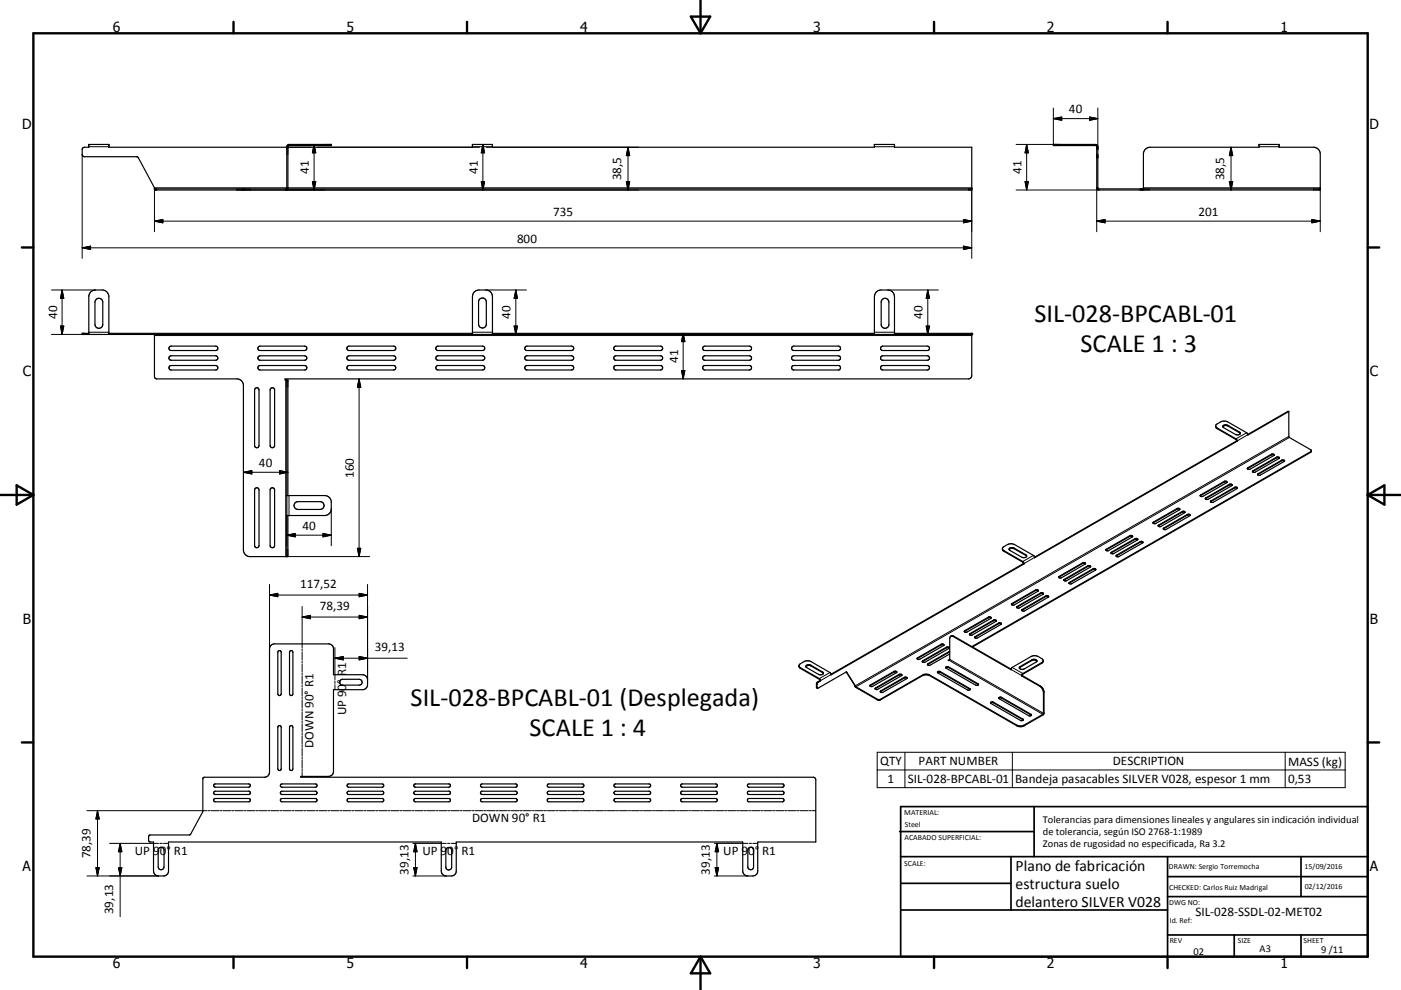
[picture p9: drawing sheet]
<svg xmlns="http://www.w3.org/2000/svg" width="420mm" height="297mm" viewBox="0 0 420 297" stroke-linecap="round" stroke-linejoin="round" font-family="sans-serif">
<g fill="none" stroke="#000" stroke-width=".36">
<path d="M24.8 44.4l1.8-.2v-.9h6v.9h109v-.9h6v.9h114.6v-.9h6v.9h23.1v12.8h-245v-.7l-5-9.2-16.2-.1-.5-.7v-1.5zM46.3 56.7l39.5-.1 .2-.3v-12.3l.2-.5 .4-.2h12.7v.4l-12.9 .1-.2 12.9M73 56.7v.3M86.2 56.7h205.1M86.2 56.7l-.4 .3M328.8 56.3l.5 .7h66.5v-10.8a2.02 2.02 0 0 0-2-2h-10.3v-.9h-6v.9h-32.7a2.03 2.03 0 0 0-2 2v10.5M328.8 47h.3M328.8 44.2h.3M328.8 56.3l-.1-12.5-12.9-.1v-.4h12.7l.4 .2 .2 .5v12.3M328.8 56.3h.3M329.1 56.3l.4 .4h66.3M342.5 56.7v.3"/>
<path d="M28.9 89.7a1.17 1.17 0 0 1 1.3-.1 1.17 1.17 0 0 1 .6 1.1v6.6a1.17 1.17 0 0 1-1.2 1.2 1.17 1.17 0 0 1-1.1-1.2v-6.6zM143.8 89.7a1.17 1.17 0 0 1 1.3-.2 1.17 1.17 0 0 1 .7 1.1v6.6a1.17 1.17 0 0 1-1.2 1.2 1.17 1.17 0 0 1-1.1-1.2v-6.8zM264.6 89.7a1.17 1.17 0 0 1 1.2-.1 1.17 1.17 0 0 1 .7 1.1v6.6a1.15 1.15 0 0 1-1.2 1.2 1.15 1.15 0 0 1-1.1-1.2v-6.6zM26.6 100h-2v.3h266.7M26.6 100.3v-11.3a2.02 2.02 0 0 1 2-2h2a2.01 2.01 0 0 1 2 2v11.3M32.6 100h109M46.3 100.3v12.7l.4 .6 24.3 .1a1.97 1.97 0 0 1 2 1.9v49.4a2.03 2.03 0 0 0 2 2h11.3v-12.3M50.8 109.9l.5-.2h13.3a.67 .67 0 0 1 .7 .6 .67 .67 0 0 1-.7 .7h-13.3a.68 .68 0 0 1-.6-.4 .68 .68 0 0 1 .1-.7zM50.8 104.1l.5-.3h13.3a.66 .66 0 0 1 .7 .7 .66 .66 0 0 1-.7 .7h-13.3a.65 .65 0 0 1-.6-.4 .65 .65 0 0 1 .1-.7zM50.8 107l.5-.3h13.3a.67 .67 0 0 1 .7 .7 .67 .67 0 0 1-.7 .7h-13.3a.67 .67 0 0 1-.6-.4 .67 .67 0 0 1 .1-.7zM76.6 116.5a.66 .66 0 0 1 .7-.1 .66 .66 0 0 1 .4 .6v16.7a.66 .66 0 0 1-.7 .6 .66 .66 0 0 1-.7-.6v-16.7zM77.5 109.9l.5-.2h13.3a.67 .67 0 0 1 .7 .6 .67 .67 0 0 1-.7 .7h-13.3a.68 .68 0 0 1-.6-.4 .68 .68 0 0 1 .1-.7z"/>
<path d="M77.5 104.1l.5-.3h13.3a.66 .66 0 0 1 .7 .7 .66 .66 0 0 1-.7 .7h-13.3a.66 .66 0 0 1-.6-.4 .66 .66 0 0 1 .1-.7zM77.5 107l.5-.3h13.3a.67 .67 0 0 1 .7 .7 .67 .67 0 0 1-.7 .7h-13.3a.67 .67 0 0 1-.6-.4 .67 .67 0 0 1 .1-.7zM81.2 116.5a.68 .68 0 0 1 .7-.1 .68 .68 0 0 1 .4 .6v16.7a.67 .67 0 0 1-.6 .6 .67 .67 0 0 1-.7-.6v-16.7zM86 114v53M104.2 109.9l.5-.2h13.3a.67 .67 0 0 1 .7 .6 .67 .67 0 0 1-.7 .7h-13.3a.68 .68 0 0 1-.7-.4 .68 .68 0 0 1 .2-.7zM104.2 104.1l.5-.3h13.3a.66 .66 0 0 1 .7 .7 .66 .66 0 0 1-.7 .7h-13.3a.65 .65 0 0 1-.7-.4 .65 .65 0 0 1 .2-.7zM104.2 107l.5-.3h13.3a.67 .67 0 0 1 .7 .7 .67 .67 0 0 1-.7 .7h-13.3a.67 .67 0 0 1-.7-.4 .67 .67 0 0 1 .2-.7zM130.8 109.9l.5-.2h13.4a.67 .67 0 0 1 .6 .6 .67 .67 0 0 1-.6 .7h-13.4a.68 .68 0 0 1-.6-.4 .68 .68 0 0 1 .1-.7zM130.8 104.1l.5-.3h13.4a.66 .66 0 0 1 .6 .7 .66 .66 0 0 1-.6 .7h-13.4a.66 .66 0 0 1-.6-.4 .66 .66 0 0 1 .1-.7zM130.8 107l.5-.3h13.4a.67 .67 0 0 1 .6 .7 .67 .67 0 0 1-.6 .7h-13.4a.67 .67 0 0 1-.6-.4 .67 .67 0 0 1 .1-.7zM141.6 100.3v-11.3a1.98 1.98 0 0 1 2-2h2a1.97 1.97 0 0 1 2 2v11.3M147.6 100h114.6"/>
<path d="M157.5 109.9l.5-.2h13.3a.67 .67 0 0 1 .7 .6 .67 .67 0 0 1-.7 .7h-13.3a.68 .68 0 0 1-.6-.4 .68 .68 0 0 1 .1-.7zM157.5 104.1l.5-.3h13.3a.66 .66 0 0 1 .7 .7 .66 .66 0 0 1-.7 .7h-13.3a.65 .65 0 0 1-.6-.4 .65 .65 0 0 1 .1-.7zM157.5 107l.5-.3h13.3a.67 .67 0 0 1 .7 .7 .67 .67 0 0 1-.7 .7h-13.3a.67 .67 0 0 1-.6-.4 .67 .67 0 0 1 .1-.7zM184.2 109.9l.5-.2h13.3a.67 .67 0 0 1 .7 .6 .67 .67 0 0 1-.7 .7h-13.3a.68 .68 0 0 1-.6-.4 .68 .68 0 0 1 .1-.7zM184.2 107l.5-.3h13.3a.67 .67 0 0 1 .7 .7 .67 .67 0 0 1-.7 .7h-13.3a.67 .67 0 0 1-.6-.4 .67 .67 0 0 1 .1-.7zM184.3 103.9l13.7-.1a.66 .66 0 0 1 .7 .7 .66 .66 0 0 1-.7 .7h-13.3a.67 .67 0 0 1-.7-.5 .67 .67 0 0 1 .3-.8zM210.8 107l.5-.3h13.4a.67 .67 0 0 1 .6 .7 .67 .67 0 0 1-.6 .7h-13.4a.67 .67 0 0 1-.6-.4 .67 .67 0 0 1 .1-.7zM210.8 109.9l.5-.2h13.4a.67 .67 0 0 1 .6 .6 .67 .67 0 0 1-.6 .7h-13.4a.68 .68 0 0 1-.6-.4 .68 .68 0 0 1 .1-.7zM210.8 104.1l.5-.3h13.4a.66 .66 0 0 1 .6 .7 .66 .66 0 0 1-.6 .7h-13.4a.65 .65 0 0 1-.6-.4 .65 .65 0 0 1 .1-.7zM237.5 109.9l.5-.2h13.3a.67 .67 0 0 1 .7 .6 .67 .67 0 0 1-.7 .7h-13.3a.68 .68 0 0 1-.6-.4 .68 .68 0 0 1 .1-.7zM237.5 104.1l.5-.3h13.3a.66 .66 0 0 1 .7 .7 .66 .66 0 0 1-.7 .7h-13.3a.66 .66 0 0 1-.6-.4 .66 .66 0 0 1 .1-.7zM237.5 107l.5-.3h13.4a.67 .67 0 0 1 .6 .7 .67 .67 0 0 1-.7 .7h-13.3a.67 .67 0 0 1-.6-.4 .67 .67 0 0 1 .1-.7z"/>
<path d="M262.2 100.3v-11.3a2.02 2.02 0 0 1 2-2h2a1.97 1.97 0 0 1 2 2v11.3M264.2 109.9l.5-.2h13.3a.67 .67 0 0 1 .7 .6 .67 .67 0 0 1-.7 .7h-13.3a.68 .68 0 0 1-.6-.4 .68 .68 0 0 1 .1-.7zM264.2 104.1l.5-.3h13.3a.66 .66 0 0 1 .7 .7 .66 .66 0 0 1-.7 .7h-13.3a.66 .66 0 0 1-.6-.4 .66 .66 0 0 1 .1-.7zM264.2 107l.5-.3h13.3a.67 .67 0 0 1 .7 .7 .67 .67 0 0 1-.7 .7h-13.3a.67 .67 0 0 1-.6-.4 .67 .67 0 0 1 .1-.7zM268.2 100h23.1l-.1 13.1-.4 .5-.5 .1h-204.8v.3h.8v34.7M364.4 127.8l.3 .7 5.8 3.4 .2 .4M364.4 127.8l.3 .5 5.8 3.4 .4 .7M364.4 127.8l.3-.5 1.3-.7a2.32 2.32 0 0 1 2.1 0l5.6 3.2 .4 .5M366.6 128l.5-.3h.8l4 2.4M366.7 127.7l.5-.2h.7l3.7 2.1a.46 .46 0 0 1 .2 .6 .46 .46 0 0 1-.6 .3l-.8-.2-3.6-2-.2-.4zM370.7 132.3l-60.5 34.9M370.7 132.3l.2 .1"/>
<path d="M370.9 132.4l-60.7 34.9v-.2M382 136.6l-.8-.1-7.2 4.1M383.5 137.5l-.8-.1-7.2 4.1M383.5 137.5a.48 .48 0 0 0-.3-.4 .48 .48 0 0 0-.5 .1l-7 4-.2 .3M383.5 137.5l-7.3 4.2-.7-.2M385.1 138.4l-.8-.1-7.2 4.1M385.1 138.4a.48 .48 0 0 0-.3-.4 .48 .48 0 0 0-.5 .1l-7.1 4-.1 .3M385.1 138.4l-7.3 4.2-.7-.2M386.4 123.5v7.5l6.8 4.2M386.4 123.5l-.2-.1-12.1 7M386.4 123.5l-12.3 7v-.2M393.2 135.2l-.3 .5-101.3 58.4"/>
<path d="M393.2 135.2l-101.8 58.8M76.6 146.5a.66 .66 0 0 1 .7-.1 .66 .66 0 0 1 .4 .6v16.7a.66 .66 0 0 1-.7 .6 .66 .66 0 0 1-.7-.6v-16.7zM81.2 146.5a.68 .68 0 0 1 .7-.1 .68 .68 0 0 1 .4 .6v16.7a.67 .67 0 0 1-.6 .6 .67 .67 0 0 1-.7-.6v-16.7zM86 148.7h11.3a1.97 1.97 0 0 1 2 2v2a1.97 1.97 0 0 1-2 2h-11.3M88.4 150.9l.9-.4h6.7a1.17 1.17 0 0 1 1.2 1.2 1.17 1.17 0 0 1-1.2 1.1h-6.7a1.18 1.18 0 0 1-1-.6 1.18 1.18 0 0 1 .1-1.3zM345.7 156.7l7.2-4.1a.41 .41 0 0 1 .5-.1 .41 .41 0 0 1 .2 .5l-7.1 4.1a.49 .49 0 0 1-.5 0 .49 .49 0 0 1-.3-.4zM347.2 157.6l7.2-4.2a.4 .4 0 0 1 .6-.1 .4 .4 0 0 1 .1 .6l-7 4a.49 .49 0 0 1-.5 .1 .49 .49 0 0 1-.4-.4zM347.3 157.8h-.1M347.4 157.7l-.1 .1M348.8 158.5l7.2-4.2a.41 .41 0 0 1 .5-.1 .41 .41 0 0 1 .2 .5l-7.1 4.1a.49 .49 0 0 1-.5 .1 .49 .49 0 0 1-.3-.4zM353.7 152.9l-.8-.1-7.2 4.2M355.3 153.8l-.9-.2-7 4.1"/>
<path d="M356.8 154.6l-.8-.1-7.2 4.2M359.9 148.7v.1M367.8 144.7a.46 .46 0 0 0-.3-.4 .46 .46 0 0 0-.5 .1l-7.1 4.1-.1 .3M367.8 144.7l-7.1 4.2-.9-.1M367.9 144.7l-.9-.1-7.1 4.1M369.4 145.6a.45 .45 0 0 0-.3-.4 .45 .45 0 0 0-.5 .1l-7.1 4.1-.1 .3M369.4 145.6l-7.2 4.2-.8-.1M369.4 145.6l-.7-.2-7.3 4.3M370.9 146.5a.46 .46 0 0 0-.3-.4 .46 .46 0 0 0-.5 .1l-7 4.1-.2 .3M370.9 146.5l-7.1 4.2-.9-.1M371 146.5l-.9-.1-7.2 4.2M374 140.4l7.2-4.1a.41 .41 0 0 1 .5-.1 .41 .41 0 0 1 .2 .5l-7.1 4a.46 .46 0 0 1-.5 .2 .46 .46 0 0 1-.3-.5z"/>
<path d="M300.5 164.6l.3 .7 5.8 3.4 .2 .4M300.5 164.6l.3 .5 5.8 3.4 .4 .7M300.5 164.6l.3-.5 1.2-.7a2.38 2.38 0 0 1 2.2 0l5.6 3.2 .4 .5M302.5 164.9a1.15 1.15 0 0 1 1.5-.3l3.8 2.3M302.7 164.5l1.2-.2 3.7 2.2a.54 .54 0 0 1 .1 .7 .54 .54 0 0 1-.8 .1l-4.1-2.1-.3-.4zM306.8 169.1l-57.6 33.2M306.8 169.1l.2 .1M307 169.2l-57.8 33.3-.3-.7-6.2-3.5-1.4 .1-1.5 .8-.2 .7M311.3 177.3l-.9-.1-7.1 4.2M312.8 178.2l-.8-.1-7.1 4.1M314.4 179.1l-.9-.1-7.1 4.2M317.5 173.2h-.1"/>
<path d="M325.4 169.1l-.8-.1-7.1 4.2M325.4 169.2a.48 .48 0 0 0-.3-.5 .48 .48 0 0 0-.5 .1l-7.1 4.1-.1 .3M325.4 169.2l-7.2 4.1-.8-.1M327 170.1l-.7-.2-7.4 4.2M327 170.1l-7.2 4.1-.9-.1M327 170.1a.48 .48 0 0 0-.3-.5 .48 .48 0 0 0-.6 .1l-7 4.1-.2 .3M328.5 170.9l-.7-.1-7.3 4.2M328.5 170.9l-7.2 4.2-.8-.1M328.5 170.9a.46 .46 0 0 0-.3-.4 .46 .46 0 0 0-.5 .1l-7.1 4.1-.1 .3M331.6 164.9l7.1-4.2a.41 .41 0 0 1 .6-.1 .41 .41 0 0 1 .1 .5l-7 4.1a.46 .46 0 0 1-.5 .1 .46 .46 0 0 1-.3-.4zM334.7 166.6l7.1-4.1a.41 .41 0 0 1 .6-.1 .41 .41 0 0 1 .2 .5l-7.1 4.1a.47 .47 0 0 1-.6 .1 .47 .47 0 0 1-.2-.5zM339.6 161l-.9-.1-7.1 4.2"/>
<path d="M341.1 161.9l-.8-.1-7.2 4.2M341.1 161.9l-7.2 4.2-.8-.2M341.1 161.9a.48 .48 0 0 0-.3-.4 .48 .48 0 0 0-.5 .1l-7.1 4.1-.1 .2M342.7 162.8l-.9-.1-7.1 4.2M81.2 193.6l1.1-.4h16.2a1.47 1.47 0 0 1 1.5 1.5v7.7h8.7a1.56 1.56 0 0 1 1.5 1.5v1.5a1.51 1.51 0 0 1-1.5 1.5h-8.7v24.5a1.47 1.47 0 0 1-1.5 1.5h-8.3v.3l154 .1 .4 .6-.1 18.7h-17.3v8.7a1.47 1.47 0 0 1-1.5 1.5h-1.5a1.52 1.52 0 0 1-1.5-1.5v-8.7h-85.9v8.7a1.47 1.47 0 0 1-1.5 1.5h-1.5a1.47 1.47 0 0 1-1.5-1.5v-8.7h-81.8v8.7a1.48 1.48 0 0 1-1.5 1.5h-1.5a1.48 1.48 0 0 1-1.5-1.5v-8.7l-1.3-.2-.1-1.6 .4-.3h11.7l.4-.2 3.7-6.8 .1-10.1 .4-.2h18a1.48 1.48 0 0 0 1.5-1.5v-37zM83.5 195.2h.6l.2 .5v12.5a.51 .51 0 0 1-.5 .5 .51 .51 0 0 1-.5-.5v-12.5zM87.1 195.2h.5l.2 .5v12.5a.51 .51 0 0 1-.5 .5 .51 .51 0 0 1-.5-.5v-12.5zM239.5 199.9l.5 .6 5.7 3.3 .1 .4M239.6 199.9l.4 .4 5.6 3.3 .4 .7M275 197.4l7.2-4.1a.41 .41 0 0 1 .5-.1 .41 .41 0 0 1 .2 .5l-7.1 4.1a.48 .48 0 0 1-.5 .1 .48 .48 0 0 1-.3-.5zM275 197.6v.1M278.1 199.4h.1"/>
<path d="M278.2 199.3l-.1 .1M283 193.6l-.8-.1-7.2 4.1M284.5 194.5l-7.2 4.2h-.4l-.4-.2M284.5 194.5a.46 .46 0 0 0-.3-.4 .46 .46 0 0 0-.5 .1l-7.1 4.1-.1 .2M284.5 194.5l-.8-.1-7.2 4.2M284.6 198.1h.1M284.7 197.8l-.4 .3h.3M284.7 196.2l-5.8 3.3-.5 .1-.3-.2M284.7 195.6l-6.5 3.7M284.7 195.4l-6.5 3.7-.1 .3M284.7 197.8l-.1 .3M285 190.9l-.3 .7v6.2"/>
<path d="M285 190.9l.5-.2 .5 .2 17.1 9.8M285.2 190.8l.6 .2 17.3 9.9v-.2M285.2 190.8l-.2 .1M289.1 189.3l7.2-4.1a.4 .4 0 0 1 .6-.2 .4 .4 0 0 1 .1 .6l-7.1 4a.48 .48 0 0 1-.5 .1 .48 .48 0 0 1-.3-.4zM292.2 191.1l7.2-4.2a.41 .41 0 0 1 .5-.1 .41 .41 0 0 1 .2 .5l-7.1 4.1a.48 .48 0 0 1-.5 .1 .48 .48 0 0 1-.3-.4zM292.3 191.2l-.1 .1M297.1 185.5l-.8-.1-7.2 4.1M298.7 186.4a.46 .46 0 0 0-.3-.5 .46 .46 0 0 0-.6 .1l-7 4.1-.1 .3M298.7 186.4l-7.2 4.1-.5 .1-.3-.2M298.7 186.3l-.9-.1-7.1 4.2M300.2 187.2l-.8-.1-7.1 4.1M303.4 181.1l7-4.1a.41 .41 0 0 1 .6-.1 .41 .41 0 0 1 .2 .5l-7.1 4.1a.41 .41 0 0 1-.6 .1 .41 .41 0 0 1-.1-.5z"/>
<path d="M304.8 182l7.2-4.1a.42 .42 0 0 1 .5-.1 .42 .42 0 0 1 .2 .5l-7.1 4.1a.46 .46 0 0 1-.5 .1 .46 .46 0 0 1-.3-.5zM304.9 182.2l-.1 .1M306.4 182.9l7.1-4.1a.41 .41 0 0 1 .6-.1 .41 .41 0 0 1 .2 .5l-7.1 4.1a.47 .47 0 0 1-.5 .1 .47 .47 0 0 1-.3-.5zM310.9 198.4a1.15 1.15 0 0 0-1.5-.3l-3.8 2.3M312.8 198.2l-.3 .5-6 3.4-.2 .7M312.8 198.2l-.1 .4-.4 .4-5.6 3.3-.2 .4M312.8 198.2l-.3-.5-1.2-.7a2.37 2.37 0 0 0-2.2 0l-5.6 3.2-.4 .5M83.4 217.9l.7-.2 .2 .5v12.5a.51 .51 0 0 1-.5 .5 .51 .51 0 0 1-.5-.5zM86.9 217.9l.7-.2 .2 .5v12.5a.51 .51 0 0 1-.5 .5 .51 .51 0 0 1-.5-.5zM102.1 204l.6-.2h5a.88 .88 0 0 1 .9 .9 .88 .88 0 0 1-.9 .8h-5a.88 .88 0 0 1-.8-.5 .88 .88 0 0 1 .2-1zM241.6 200.1l3.8 2.2a1.22 1.22 0 0 0 1.5-.2M241.6 200.1v-.3l.4-.3h.9l3.7 2.1 .3 .5"/>
<path d="M241.6 200a1.07 1.07 0 0 1 1.5-.2l3.8 2.3M245.8 204.2l-.8 .5-.2 .4v1.1l.3 .3M245.8 204.2l.2 .1M246 204.3l-1 .7 .1 1.5M253.7 201.6l2.6 4M256.3 205.6l.1 .2M256.4 205.8l-2.7-4.2-8.6 4.9M260.9 205.6l7.1-4.2a.41 .41 0 0 1 .6-.1 .41 .41 0 0 1 .1 .5l-7.1 4.1a.45 .45 0 0 1-.5 .1 .45 .45 0 0 1-.2-.4zM262.5 206.4l7.1-4.1a.42 .42 0 0 1 .5-.1 .42 .42 0 0 1 .2 .5l-7.1 4.1a.4 .4 0 0 1-.5 .1 .4 .4 0 0 1-.2-.5zM264 207.3l7.1-4.1a.42 .42 0 0 1 .6-.1 .42 .42 0 0 1 .1 .5l-7.1 4.1a.41 .41 0 0 1-.5 .1 .41 .41 0 0 1-.2-.5zM268.8 201.7l-.8-.1-7.2 4.2M270.4 202.6l-.8-.1-7.2 4.2"/>
<path d="M271.9 203.5l-.8-.1-7.2 4.2M281.1 201.8l.8-.1 9 5.2M281.1 201.8l8.9 5.2h.7l.2-.2M281.1 201.8a.46 .46 0 0 1 .3-.4 .46 .46 0 0 1 .5 .1l8.8 5.1 .2 .2M283.5 200.4l.9-.1 8.9 5.1M283.6 200.1h.8l8.9 5.1a.47 .47 0 0 1-.3 .5 .47 .47 0 0 1-.5-.2l-8.8-5zM297 211l.8-.1 9 5.1M297.1 210.7h.7l9 5.1a.48 .48 0 0 1-.3 .4 .48 .48 0 0 1-.6-.1l-8.8-5zM299.5 209.5l.7-.1 9.1 5.2M299.5 209.5l8.9 5.2 .9-.1M299.5 209.5a.47 .47 0 0 1 .3-.4 .47 .47 0 0 1 .5 .1l8.8 5.1 .2 .3M305.7 200.1l3.7-2.2a.9 .9 0 0 1 1.4 .5l-3.7 2.3a.92 .92 0 0 1-1.5-.5z"/>
<path d="M306.3 202.8l5.5 3.1a2.35 2.35 0 0 1 1 1.9v6.4l-5.8 3.4a2.37 2.37 0 0 1-2.1 0l-26.2-15.1a2.32 2.32 0 0 0-2.1 0l-13 7.4-7-3.8-.2-.3M306.5 202.7l5.4 3.1a2.26 2.26 0 0 1 1.1 1.9l-.1 6.6-5.9 3.5-1.4 .2-.7-.2-26.2-15.1a2.32 2.32 0 0 0-2.1 0l-13 7.4-7-3.8-.3-.7M306.5 202.7l-.2 .1M64.1 235.4l.4-.2h10.1a.49 .49 0 0 1 .4 .5 .49 .49 0 0 1-.4 .5h-10.1l-.4-.3zM64.2 237.5l10.4-.1a.49 .49 0 0 1 .4 .5 .49 .49 0 0 1-.4 .5h-10.1l-.4-.3zM64.2 239.7l10.4-.1a.5 .5 0 0 1 .4 .5 .5 .5 0 0 1-.4 .4h-10.1l-.4-.2zM84.2 235.3l10.3-.1a.5 .5 0 0 1 .6 .5 .5 .5 0 0 1-.6 .5h-9.9l-.5-.4zM84.2 239.7l10.3-.1a.5 .5 0 0 1 .6 .5 .5 .5 0 0 1-.6 .4h-9.9l-.5-.4zM84.2 237.5l10.3-.1a.5 .5 0 0 1 .6 .5 .5 .5 0 0 1-.6 .5h-9.9l-.5-.4zM104.2 235.3l10.4-.1a.49 .49 0 0 1 .5 .5 .49 .49 0 0 1-.5 .5h-10l-.5-.3zM104.2 237.5l10.4-.1a.49 .49 0 0 1 .5 .5 .49 .49 0 0 1-.5 .5h-10l-.5-.3zM104.2 239.7l10.4-.1a.5 .5 0 0 1 .5 .5 .5 .5 0 0 1-.5 .4h-10l-.5-.2z"/>
<path d="M124.2 235.3l10.4-.1a.49 .49 0 0 1 .4 .5 .49 .49 0 0 1-.4 .5h-10.1l-.4-.4zM124.2 239.7l10.4-.1a.5 .5 0 0 1 .4 .5 .5 .5 0 0 1-.4 .4h-10.1l-.4-.4zM124.2 237.5l10.4-.1a.49 .49 0 0 1 .4 .5 .49 .49 0 0 1-.4 .5h-10.1l-.4-.4zM144.2 235.3l10.3-.1a.5 .5 0 0 1 .6 .5 .5 .5 0 0 1-.6 .5h-9.9l-.5-.4zM144.2 237.5l10.3-.1a.5 .5 0 0 1 .6 .5 .5 .5 0 0 1-.6 .5h-9.9l-.5-.4zM144.2 239.7l10.3-.1a.5 .5 0 0 1 .6 .5 .5 .5 0 0 1-.6 .4h-9.9l-.5-.4zM164.1 235.4l.5-.2h10a.49 .49 0 0 1 .5 .5 .49 .49 0 0 1-.5 .5h-10l-.5-.3zM164.3 239.7l10.3-.1a.5 .5 0 0 1 .5 .5 .5 .5 0 0 1-.5 .4h-10l-.5-.4zM164.3 237.5l10.3-.1a.49 .49 0 0 1 .5 .5 .49 .49 0 0 1-.5 .5h-10l-.5-.4zM184.2 235.3l10.4-.1a.5 .5 0 0 1 .5 .5 .5 .5 0 0 1-.5 .5h-10l-.5-.4zM184.2 237.5l10.4-.1a.5 .5 0 0 1 .5 .5 .5 .5 0 0 1-.5 .5h-10l-.5-.4zM184.2 239.7l10.4-.1a.5 .5 0 0 1 .5 .5 .5 .5 0 0 1-.5 .4h-10l-.5-.4z"/>
<path d="M204.2 235.3l10.4-.1a.49 .49 0 0 1 .5 .5 .49 .49 0 0 1-.5 .5h-10l-.5-.3zM204.2 239.7l10.4-.1a.5 .5 0 0 1 .5 .5 .5 .5 0 0 1-.5 .4h-10l-.5-.2zM204.2 237.5l10.4-.1a.49 .49 0 0 1 .5 .5 .49 .49 0 0 1-.5 .5h-10l-.5-.3zM224.2 237.5l10.4-.1a.49 .49 0 0 1 .5 .5 .49 .49 0 0 1-.5 .5h-10l-.5-.3zM224.3 235.3l10.3-.1a.49 .49 0 0 1 .5 .5 .49 .49 0 0 1-.5 .5h-10l-.5-.3zM224.3 239.7l10.3-.1a.5 .5 0 0 1 .5 .5 .5 .5 0 0 1-.5 .4h-10l-.5-.2zM47.7 254.4a.88 .88 0 0 1 .9-.2 .88 .88 0 0 1 .6 .9v5a.88 .88 0 0 1-.9 .8 .88 .88 0 0 1-.9-.8v-5zM133.9 254.5a.88 .88 0 0 1 1-.2 .88 .88 0 0 1 .5 .8v5a.88 .88 0 0 1-.8 .9 .88 .88 0 0 1-.9-.7v-5.2zM224.5 254.4a.86 .86 0 0 1 .9-.2 .86 .86 0 0 1 .5 .9v5a.86 .86 0 0 1-.8 .8 .86 .86 0 0 1-.9-.8v-5z"/>
</g>
<g fill="none" stroke="#000" stroke-width=".3">
<path d="M315.8 35.6h13.3M315.8 35.6l2.5-.5v1zM315.8 32.4v10.9M326.6 35.1l2.5 .5-2.5 .5zM329.1 32.4v12.4h-.3M24.6 46.3v31.2M26.6 44h6M47 56.7v.3M71 56.7v.3h120.5M75 56.7v.3M85.7 56.7v.3M86 46.2h.3"/>
<path d="M86 44.2h7.2M93.7 54.5h1l-.5 2.5zM94.2 43.3l.5 2.6h-1zM94.2 43.3v13.7M95.2 44.2h48.6M97.3 43.3v.4M141.6 44h6M144.3 54.5h1l-.5 2.5zM144.8 43.3l.5 2.6h-1zM144.8 43.3v13.7M145.8 44.2h45.7M187.8 54.5h1l-.5 2.5z"/>
<path d="M188.3 44.2l.5 2.5h-1zM188.3 44.2v12.8M262.2 44h6M290.3 56.7v.3M304.6 43.3h13.2v.4M304.6 57h24.9M307.3 54.5h1l-.5 2.5zM307.8 43.3v13.7M307.8 43.3l.5 2.6h-1zM328.8 46.3h.3M328.8 47.4h.3M328.8 56.3v13.2"/>
<path d="M341.8 56.7v.3M342.8 56.3h53v13.2M344.5 56.7v.3M368.6 54.5h1l-.5 2.5zM369.1 44.2v12.8M369.1 44.2l.5 2.5h-1zM377.5 44h6M393.8 56.7v.3M24.6 74.3h266.7M24.6 74.3l2.6-.5v1.1zM46.3 69.5v-13.2h245v21.2M46.3 66.3h245"/>
<path d="M46.3 66.3l2.5-.5v1.1zM288.9 73.8l2.4 .5-2.4 .6zM288.9 65.8l2.4 .5-2.4 .6zM328.8 66.3h67M328.8 66.3l2.5-.5v1.1zM393.3 65.8l2.5 .5-2.5 .6zM15.4 87h13.2M18.1 97.8h1l-.5 2.5zM18.6 87v13.3M18.6 87l.5 2.5h-1zM26.6 99.7h6M141.6 99.7h6"/>
<path d="M145.6 87h12.2M154.1 97.8h1l-.5 2.5zM154.6 87l.5 2.5h-1zM154.6 87v13.3M262.2 99.7h6M266.2 87h15.1M277.7 97.8h1l-.5 2.5zM278.2 87v13.3M278.2 87l.5 2.5h-1zM15.4 100.3h11.2M25.3 100v.3M46.3 100.7h245"/>
<path d="M85.7 114v53h25.1M86 116h.3M107.7 113.7v53.3M107.7 113.7l.5 2.5h-1.1zM147.6 100.3h10.2M204.3 111.2h1l-.5 2.5zM204.8 100v13.7M204.8 100l.5 2.5h-1zM268.2 100.3h13.1M364.9 128.4v.2M368.1 127.6v.2M371.6 129.6v.2"/>
<path d="M373.7 129.8l-3.2 1.9M374.1 130.4l-3.2 1.9M381.2 136.3v.2M382.7 137.2v.2M384.3 138.1v.2M386.4 130.9l-130 74.9M386.6 131.2l-130 74.9M392.9 135.5v.2M73 141.7h13.3M73 141.7l2.5-.5v1zM83.8 141.2l2.5 .5-2.5 .5zM86 154.7v9"/>
<path d="M86.6 148.7v6M99.3 152.7v11M345.8 156.6v.3M347.4 157.5v.2M348.9 158.4v.2M352.9 152.6v.2M354.4 153.4v.2M356 154.3v.2M359.9 148.5v.2M361.5 149.4v.2M363.1 150.3v.2M367 144.4v.2"/>
<path d="M368.6 145.3v.2M370.1 146.2v.2M374.1 140.3v.2M375.7 141.2v.2M377.2 142.1v.2M80.8 178.5h29.4M80.8 178.5l2.5-.5v1zM80.8 175.3v19.4M86 165h.3M86 160.6h13.3M86 160.6l2.5-.5v1zM96.8 160.1l2.5 .5-2.5 .5z"/>
<path d="M107.1 164.5h1.1l-.5 2.5zM107.7 178l2.5 .5-2.5 .5zM110.2 175.3v28.6M301 165.2v.2M304 164.4v.2M307.6 166.5v.2M309.8 166.6l-3.2 1.9M310.2 167.2l-3.2 1.9M310.4 177v.2M312 177.9v.2M313.5 178.8v.2M317.5 172.9v.2"/>
<path d="M319.1 173.8v.2M320.6 174.7v.2M324.6 168.8v.2M326.1 169.7v.3M327.7 170.6v.2M331.7 164.8v.2M333.2 165.7v.2M334.8 166.6v.2M338.7 160.7v.2M340.3 161.6v.2M341.8 162.5v.2M90.6 181.9v12.5"/>
<path d="M90.6 194.7v.6M90.6 195.6v2.4M90.6 198.3v.6M90.6 199.2v2.4M90.6 185.1h19.6M90.6 185.1l2.5-.5v1zM100.4 194.3v9.6M100.4 197.5h21.7M100.4 197.5l2.5-.5v1zM107.7 197l2.5 .5-2.5 .5zM107.7 184.6l2.5 .5-2.5 .5zM243.1 199.6v.2"/>
<path d="M275.1 197.4v.2M276.6 198.3v.2M278.2 199.1v.2M282.2 193.3v.2M283.7 194.2v.2M284.6 198.1l28.1 16.2v.2M284.7 197.8l28.1 16.2 .2-.1M286 190.9l-.2 .1M289.2 189.2v.2M290.8 190.1v.2M292.3 191v.2M296.3 185.2v.2"/>
<path d="M297.8 186v.2M299.4 186.9v.2M303.4 181.1v.2M304.9 181.9v.2M305.8 200v.2M306.5 182.8v.3M309.4 197.9v.2M312.3 198.8v.2M90.6 201.9v.6M90.6 202.8v2.4M90.6 205.5v.6M90.6 206.4v2.4"/>
<path d="M90.6 209.1v.6M90.6 210v2.5M90.6 212.8v.5M90.6 213.6v2.5M90.6 216.4v.6M90.6 217.3v2.4M90.6 220v.6M100.4 204.3v.8M100.4 205.4v1.5M240 200.3v.2M244.8 205.2l.2 .1M244.8 206.1l.2 .1"/>
<path d="M245.1 204.6l.2 .1M246.6 201.6v.2M248.8 201.8l-3.2 1.8M249.2 202.4l-3.2 1.8M253.7 201.6l.2 .1M261 205.5v.2M262.5 206.4v.2M263.2 209.8v.2M263.9 209.8v.2M264 207.3v.2M268 201.4v.2M269.6 202.3v.2"/>
<path d="M271.1 203.2v.2M276.6 202.5v.2M278.7 202.5v.2M281.9 201.5v.2M284.4 200.1v.2M290.7 206.6v.2M293.2 205.1v.2M297.8 210.7v.2M300.3 209.2v.2M303.1 200.8l3.2 1.9M303.5 200.2l3.2 1.9M304.9 217.6v.2"/>
<path d="M306.7 215.7v.2M307 217.6v.2M309.1 214.3v.2M311.9 205.8l-.1 .1M313 207.7l-.2 .1M90.6 220.9v2.4M90.6 223.6v.6M90.6 224.5v2.4M90.6 227.2v.6M90.6 228.1v2.4M90.6 230.8v.6M90.6 231.7v1.2"/>
<path d="M263 225.7h140.3v10.6h-140.3zM263 231h140.3M271.3 225.7v10.6M303.5 225.7v10.6M385.3 225.7v10.6M26.1 243.2h35.9M29.2 243.2v19.6M29.2 243.2l.5 2.5h-.9zM32.8 253h14.7M36 253v22M36 253l.5 2.5h-1zM47.9 253h.8"/>
<path d="M49 253h1.5M62.3 243.2h.6M63.2 243.2h2.4M65.9 243.2h.6M66.8 243.2h2.4M69.5 243.2h.6M70.4 243.2h2.4M73.1 243.2h.6M74 243.2h2.4M76.7 243.2h.6M77.6 243.2h2.4M80.3 243.2h.6"/>
<path d="M81.2 243.2h2.4M83.9 243.2h.6M84.8 243.2h2.4M87.5 243.2h.6M88.4 243.2h2.4M91.1 243.2h.6M92 243.2h2.4M94.7 243.2h.6M95.6 243.2h2.4M98.3 243.2h.6M99.2 243.2h2.4M101.9 243.2h.6"/>
<path d="M102.8 243.2h2.4M105.5 243.2h.6M106.4 243.2h2.4M109.2 243.2h.5M110 243.2h2.5M112.7 243.2h.6M113.6 243.2h2.5M116.3 243.2h.7M117.3 243.2h2.3M119.9 243.2h.7M120.9 243.2h2.4M123.6 243.2h.6"/>
<path d="M123.8 253h10M124.5 243.2h2.4M124.5 253l.5 2.5h-1zM124.5 253v9.8M127.2 243.2h.6M128.1 243.2h2.4M130.8 243.2h.6M131.7 243.2h2.4M134.2 253h.7M134.4 243.2h.6M135.3 243.2h2.4M135.3 253h1.5"/>
<path d="M138 243.2h.6M138.9 243.2h2.4M141.6 243.2h.6M142.5 243.2h2.4M145.2 243.2h.6M146.1 243.2h2.4M148.8 243.2h.6M149.7 243.2h2.4M152.4 243.2h.6M153.3 243.2h2.4M156 243.2h.6M156.9 243.2h2.4"/>
<path d="M159.6 243.2h.6M160.5 243.2h2.4M163.2 243.2h.6M164.1 243.2h2.4M166.8 243.2h.6M167.7 243.2h2.4M170.4 243.2h.6M171.3 243.2h2.4M174 243.2h.6M174.9 243.2h2.4M177.6 243.2h.6M178.5 243.2h2.4"/>
<path d="M181.2 243.2h.6M182.1 243.2h2.4M184.8 243.2h.6M185.7 243.2h2.4M188.4 243.2h.6M189.3 243.2h2.4M192 243.2h.6M192.9 243.2h2.4M195.6 243.2h.6M196.5 243.2h2.4M199.2 243.2h.6M200.1 243.2h2.4"/>
<path d="M202.8 243.2h.6M203.7 243.2h2.4M206.4 243.2h.6M207.3 243.2h2.4M210 243.2h.6M210.9 243.2h2.4M213.6 243.2h.6M214.2 253h10M214.5 243.2h2.4M214.9 253l.5 2.5h-1zM214.9 253v9.8M217.2 243.2h.7"/>
<path d="M218.2 243.2h2.3M220.8 243.2h.7M221.7 243.2h2.4M224.5 243.2h.5M224.6 253h.7M225.3 243.2h2.5M225.7 253h1.5M228.1 243.2h.5M228.9 243.2h2.5M231.6 243.2h.7M232.6 243.2h2.3M235.3 243.2h.6"/>
<path d="M236.2 243.2h2.4M238.9 243.2h.6M239.8 243.2h2.4M242.5 243.2h.6M243.4 243.2h1.2M26.1 262.8h21.4M28.8 260.3h.9l-.5 2.5zM35.5 260.3h1l-.5 2.5zM123.8 262.8h10M124 260.3h1l-.5 2.5zM214.2 262.8h10M214.4 260.3h1l-.5 2.5z"/>
</g>
<g fill="#000">
<circle cx="291.3" cy="100" r=".18"/>
<circle cx="291.3" cy="100.3" r=".18"/>
</g>
<g fill="none" stroke="#000" stroke-width=".71">
<path d="M10 10h400v277h-400zM70 6.6v3.4M140 6.6v3.4M207.1 5h5.8l-2.9 5zM210 0v10M280 6.6v3.4M350 6.6v3.4M6.6 74.2h3.4M410 74.2h3.5M0 148.5h10M5 145.6l5 2.9-5 2.9zM410 148.5h10.1"/>
<path d="M410 148.5l5.1-2.9v5.8zM6.6 222.7h3.4M410 222.7h3.5M70 287v3.4M140 287v3.4M210 287v10M210 287l2.9 5h-5.8zM280 287v3.4M350 287v3.4"/>
</g>
<g fill="none" stroke="#000" stroke-width=".51">
<path d="M269.7 249.5h40.3M270 242h140v45h-140zM270 257h140M303.1 257v16M310 242v15M350 257v30M390.1 257v12M270 265h33.1M270 273h80M350 269h60M350 263h60M350 280.5h60"/>
<path d="M370 280.5v6.5M390.1 280.5v6.5"/>
</g>
<g fill="#000" stroke="#000" stroke-width=".3">
<path d="M315.8 35.6l2.5-.5v1zM326.6 35.1l2.5 .5-2.5 .5zM93.7 54.5h1l-.5 2.5zM94.2 43.3l.5 2.6h-1zM144.3 54.5h1l-.5 2.5zM144.8 43.3l.5 2.6h-1zM187.8 54.5h1l-.5 2.5zM188.3 44.2l.5 2.5h-1zM307.3 54.5h1l-.5 2.5zM307.8 43.3l.5 2.6h-1zM368.6 54.5h1l-.5 2.5zM369.1 44.2l.5 2.5h-1z"/>
<path d="M24.6 74.3l2.6-.5v1.1zM46.3 66.3l2.5-.5v1.1zM288.9 73.8l2.4 .5-2.4 .6zM288.9 65.8l2.4 .5-2.4 .6zM328.8 66.3l2.5-.5v1.1zM393.3 65.8l2.5 .5-2.5 .6zM18.1 97.8h1l-.5 2.5zM18.6 87l.5 2.5h-1zM154.1 97.8h1l-.5 2.5zM154.6 87l.5 2.5h-1zM277.7 97.8h1l-.5 2.5zM278.2 87l.5 2.5h-1z"/>
<path d="M107.7 113.7l.5 2.5h-1.1zM204.3 111.2h1l-.5 2.5zM204.8 100l.5 2.5h-1zM73 141.7l2.5-.5v1zM83.8 141.2l2.5 .5-2.5 .5zM80.8 178.5l2.5-.5v1zM86 160.6l2.5-.5v1zM96.8 160.1l2.5 .5-2.5 .5zM107.1 164.5h1.1l-.5 2.5zM107.7 178l2.5 .5-2.5 .5zM90.6 185.1l2.5-.5v1zM100.4 197.5l2.5-.5v1z"/>
<path d="M107.7 197l2.5 .5-2.5 .5zM107.7 184.6l2.5 .5-2.5 .5zM29.2 243.2l.5 2.5h-.9zM36 253l.5 2.5h-1zM124.5 253l.5 2.5h-1zM214.9 253l.5 2.5h-1zM28.8 260.3h.9l-.5 2.5zM35.5 260.3h1l-.5 2.5zM124 260.3h1l-.5 2.5zM214.4 260.3h1l-.5 2.5z"/>
</g>
<g font-size="7.9">
<text x="310.1" y="96.7">SIL-028-BPCABL-01</text>
<text x="323.9" y="105.7">SCALE 1 : 3</text>
<text x="123.1" y="211.8">SIL-028-BPCABL-01 (Desplegada)</text>
<text x="158.7" y="220.7">SCALE 1 : 4</text>
</g>
<g font-size="4.7">
<text x="304.5" y="261.2">Plano de fabricación</text>
<text x="304.5" y="266.6">estructura suelo</text>
<text x="304.5" y="272">delantero SILVER V028</text>
</g>
<g font-size="4.2">
<text x="33.9" y="9.6">6</text>
<text x="103.9" y="9.6">5</text>
<text x="173.9" y="9.6">4</text>
<text x="243.8" y="9.6">3</text>
<text x="313.9" y="9.6">2</text>
<text x="383.9" y="9.6">1</text>
<text x="6.7" y="38.7">D</text>
<text x="410.5" y="38.7">D</text>
<text x="6.9" y="112.9">C</text>
<text x="410.7" y="112.9">C</text>
<text x="6.9" y="187.1">B</text>
<text x="410.7" y="187.1">B</text>
<text x="6.8" y="261.4">A</text>
<text x="410.7" y="261.4">A</text>
<text x="33.9" y="290.4">6</text>
<text x="103.9" y="290.4">5</text>
<text x="173.9" y="290.4">4</text>
<text x="243.8" y="290.4">3</text>
<text x="313.9" y="290.4">2</text>
<text x="383.9" y="290.4">1</text>
</g>
<g font-size="3.9">
<text x="320.5" y="34">40</text>
<text x="92.6" y="52.2" transform="rotate(-90 92.6 52.2)">41</text>
<text x="143.3" y="52.2" transform="rotate(-90 143.3 52.2)">41</text>
<text x="306.2" y="52.2" transform="rotate(-90 306.2 52.2)">41</text>
<text x="186.3" y="54.1" transform="rotate(-90 186.3 54.1)">38,5</text>
<text x="367" y="54.1" transform="rotate(-90 367 54.1)">38,5</text>
<text x="165.9" y="64.8">735</text>
<text x="359.3" y="64.8">201</text>
<text x="155" y="72.8">800</text>
<text x="17.1" y="95.7" transform="rotate(-90 17.1 95.7)">40</text>
<text x="153.1" y="95.7" transform="rotate(-90 153.1 95.7)">40</text>
<text x="276.6" y="95.7" transform="rotate(-90 276.6 95.7)">40</text>
<text x="203.3" y="108.9" transform="rotate(-90 203.3 108.9)">41</text>
<text x="77.6" y="140.1">40</text>
<text x="106.1" y="143.3" transform="rotate(-90 106.1 143.3)">160</text>
<text x="90.7" y="159">40</text>
<text x="90" y="176.4">117,52</text>
<text x="95.9" y="183">78,39</text>
<text x="112.4" y="195.4">39,13</text>
<text x="103.8" y="202.9" transform="rotate(-90 103.8 202.9)">R1</text>
<text x="103.8" y="205.2" transform="rotate(-90 103.8 205.2)">°</text>
<text x="103.8" y="214.6" transform="rotate(-90 103.8 214.6)">UP 90</text>
<text x="94" y="224.4" transform="rotate(-90 94 224.4)">DOWN 90° R1</text>
<text x="263.9" y="229.6">QTY</text>
<text x="275.4" y="229.6">PART NUMBER</text>
<text x="333.7" y="229.6">DESCRIPTION</text>
<text x="386.2" y="229.7">MASS (kg)</text>
<text x="266.1" y="234.9">1</text>
<text x="272.2" y="234.9">SIL-028-BPCABL-01</text>
<text x="304.4" y="234.9">Bandeja pasacables SILVER V028, espesor 1 mm</text>
<text x="386.2" y="234.9">0,53</text>
<text x="141.6" y="246.5">DOWN 90° R1</text>
<text x="27.2" y="257.5" transform="rotate(-90 27.2 257.5)">78,39</text>
<text x="40.5" y="256.4">UP 9</text>
<text x="47.9" y="256.4">0</text>
<text x="49.9" y="256.4">°</text>
<text x="52.1" y="256.4">R1</text>
<text x="126.7" y="256.4">UP 9</text>
<text x="134.1" y="256.4">0</text>
<text x="136.1" y="256.4">°</text>
<text x="138.3" y="256.4">R1</text>
<text x="216.8" y="256.4">UP 9</text>
<text x="224.3" y="256.4">0</text>
<text x="226.3" y="256.4">°</text>
<text x="228.5" y="256.4">R1</text>
<text x="122.4" y="262.4" transform="rotate(-90 122.4 262.4)">39,13</text>
<text x="212.9" y="262.4" transform="rotate(-90 212.9 262.4)">39,13</text>
<text x="34" y="274.2" transform="rotate(-90 34 274.2)">39,13</text>
<text x="358.4" y="274.9">SIL-028-SSDL-02-MET02</text>
</g>
<g font-size="3.1">
<text x="312.7" y="246.8">Tolerancias para dimensiones lineales y angulares sin indicación individual</text>
<text x="312.7" y="250.4">de tolerancia, según ISO 2768-1:1989</text>
<text x="312.7" y="254">Zonas de rugosidad no especificada, Ra 3.2</text>
<text x="357.8" y="286.5">02</text>
<text x="377.6" y="285.6">A3</text>
<text x="396.1" y="285.9">9 /11</text>
</g>
<g font-size="2.4">
<text x="271.1" y="244.4">MATERIAL:</text>
<text x="271.2" y="252">ACABADO SUPERFICIAL:</text>
<text x="271.3" y="248">Steel</text>
<text x="271.1" y="259.7">SCALE:</text>
<text x="350.4" y="260.8">DRAWN: Sergio Torremocha</text>
<text x="391.1" y="260.6">15/09/2016</text>
<text x="350.5" y="266.9">CHECKED: Carlos Ruiz Madrigal</text>
<text x="391.2" y="266.7">02/12/2016</text>
<text x="350.5" y="271.4">DWG NO:</text>
<text x="350.7" y="276.9">Id. Ref:</text>
<text x="350.7" y="282.8">REV</text>
<text x="371.1" y="282.9">SIZE</text>
<text x="390.8" y="283">SHEET</text>
</g>
</svg>
